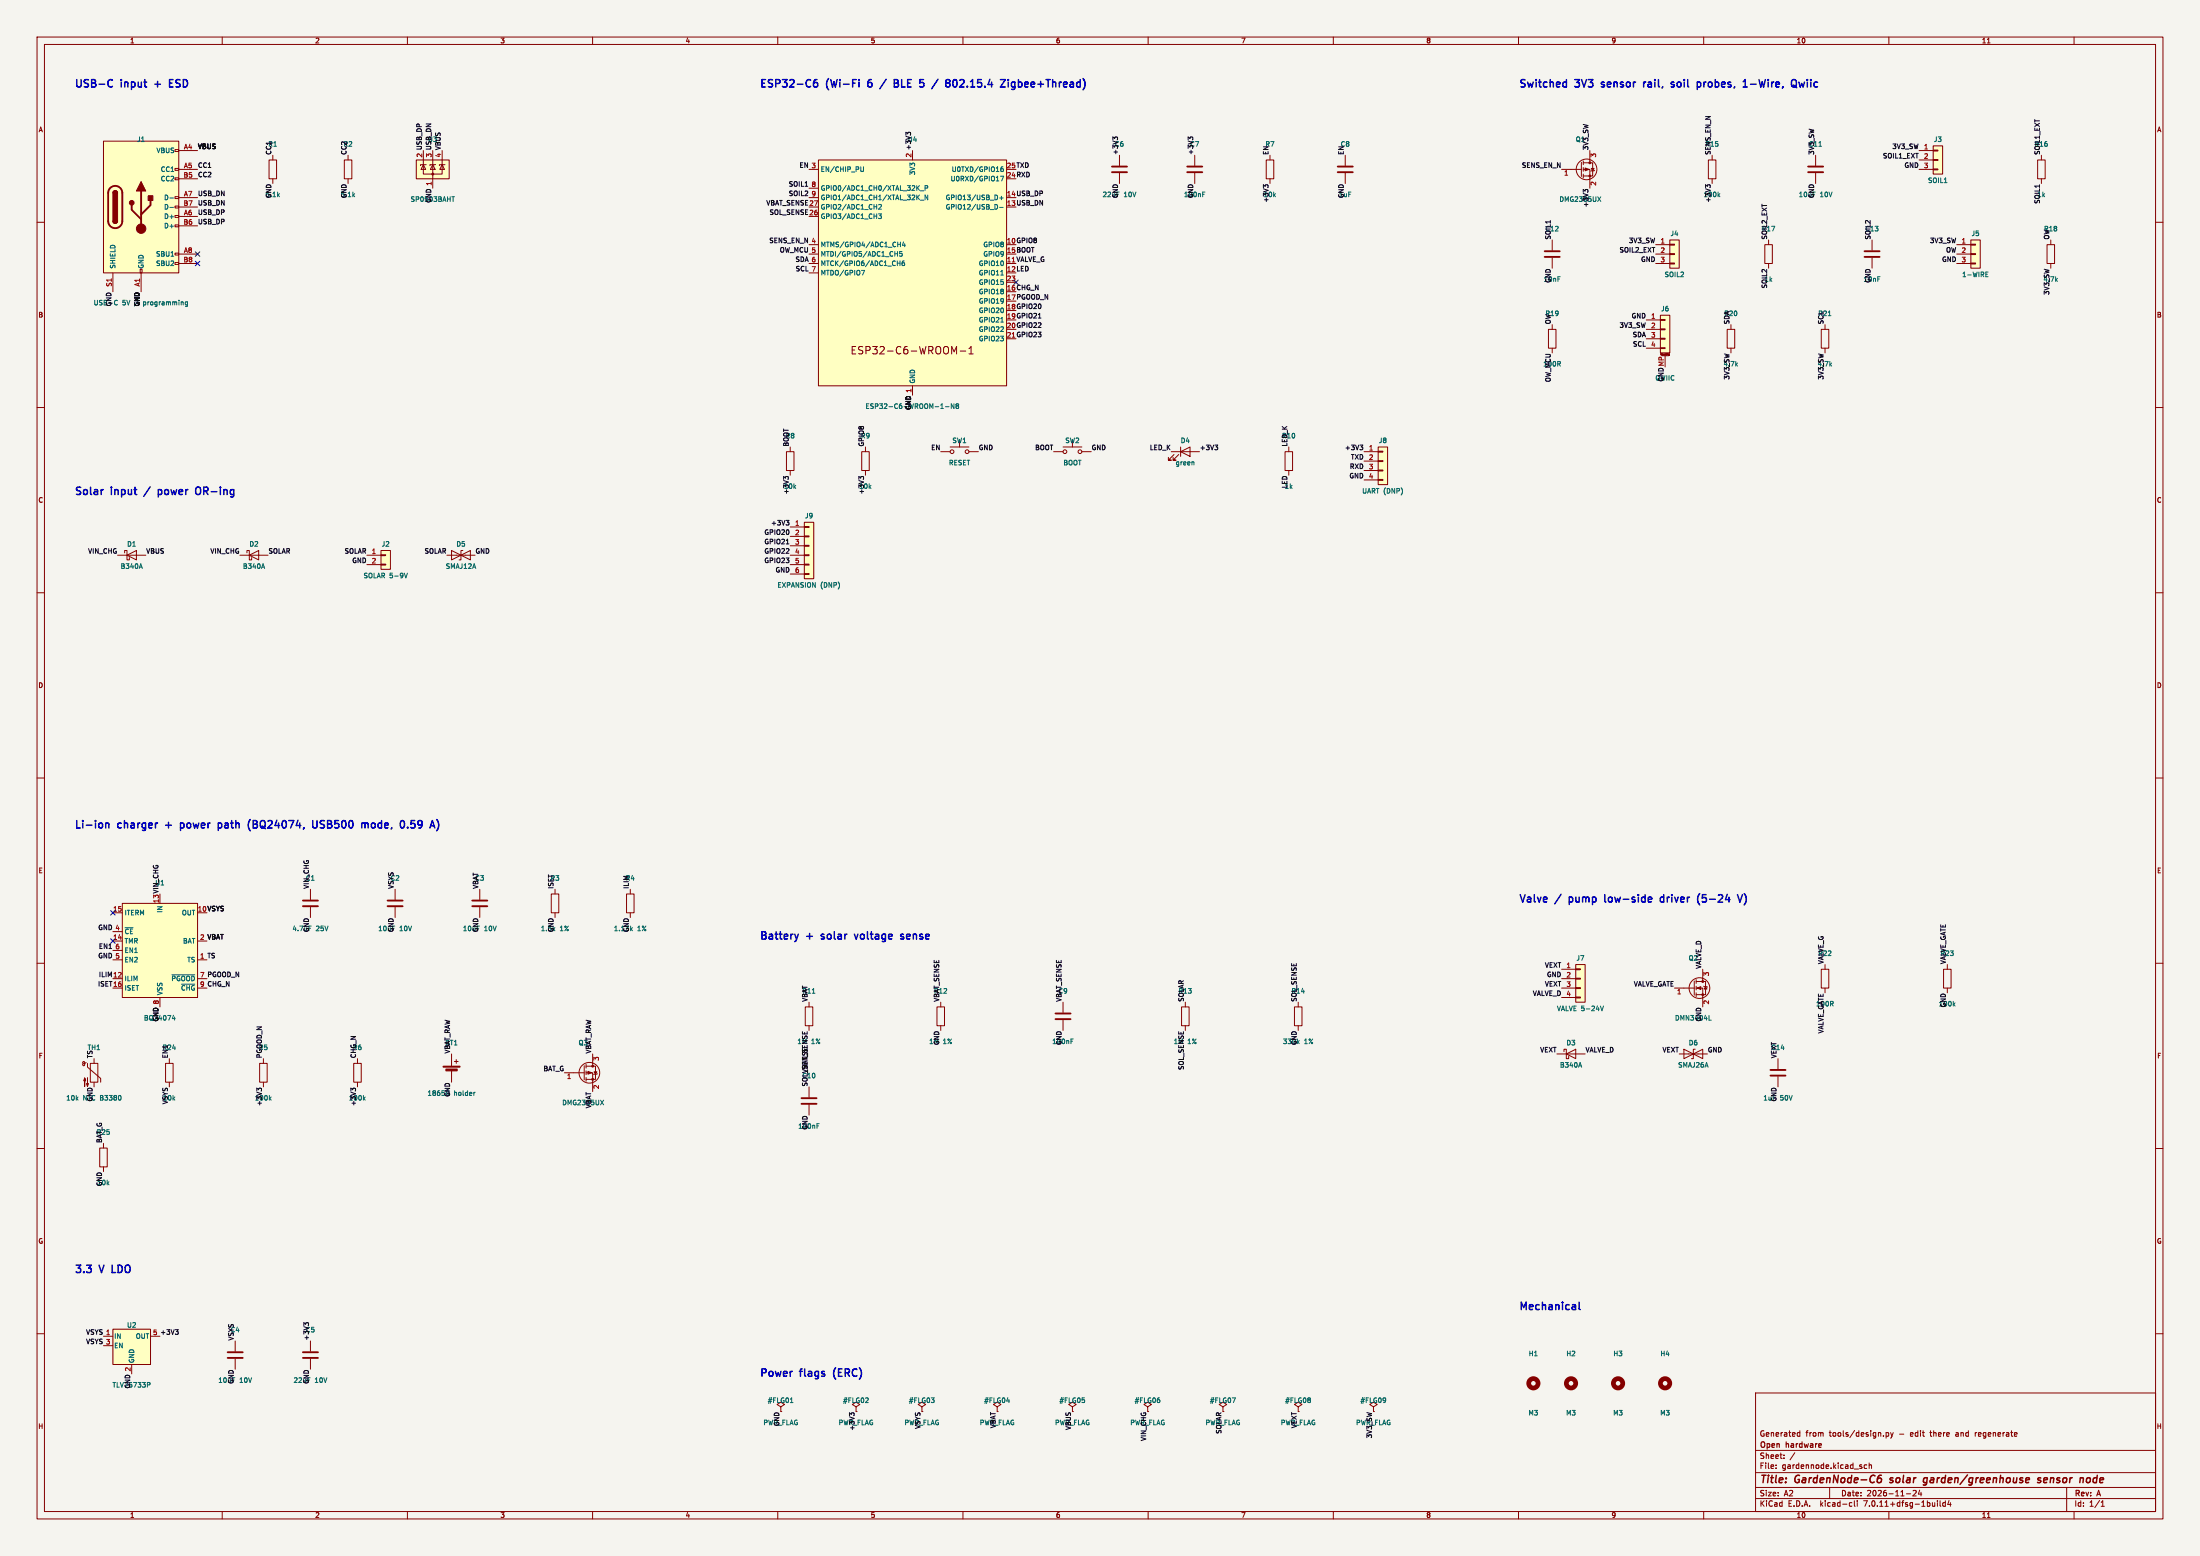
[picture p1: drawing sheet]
<svg xmlns="http://www.w3.org/2000/svg" width="594mm" height="420mm" viewBox="0 0 594 420" stroke-linecap="round" stroke-linejoin="round" font-family="sans-serif">
<path d="M0 0h594v420h-594z" fill="#f5f4ef" stroke="#f5f4ef" stroke-width=".27"/>
<g fill="none" stroke="#840000" stroke-width=".27">
<path d="M10 10h574v400h-574zM12 12h570v396h-570zM60 10v2M110 10v2M160 10v2M210 10v2M260 10v2M310 10v2M360 10v2M410 10v2M460 10v2M510 10v2"/>
<path d="M536.6 11.6h.7M560 10v2M27.9 38.1h20.4v35.6h-20.4zM522 39.4h2.5v7.6h-2.5zM10 60h2M30.5 59.7l.2 .4 .4 .2 .5-.2 .1-.4M30.5 52.1l.2-.5 .4-.2 .5 .2 .1 .5M47.2 58.2h1.1v.5h-1.1zM47.2 55.6h1.1v.5h-1.1zM47.2 53.1h1.1v.5h-1.1zM47.2 48h1.1v.5h-1.1zM47.2 45.5h1.1v.5h-1.1z"/>
<path d="M47.2 40.4h1.1v.5h-1.1zM48.3 58.4h5M48.3 55.9h5M48.3 45.7h5M48.3 53.3h5M48.3 40.6h5M48.3 48.3h5M72.6 43.2h2.1v5.1h-2.1zM73.7 41.9v1.3M73.7 48.3v1.2M93 43.2h2v5.1h-2zM94 41.9v1.3"/>
<path d="M94 48.3v1.2M112.4 43.2h8.9v5.1h-8.9zM114.3 44.5v2.5h5.1v-2.5M114.3 44.5l.6 1.2h-1.2zM114.3 43.2v1.3M115.1 44.5h-1.6v.2M116.8 44.5l.7 1.2h-1.3zM116.8 40.6v10.2M117.6 44.5h-1.5v.2M119.4 44.5l.6 1.2h-1.3zM119.4 43.2v1.3M120.1 44.5h-1.5v.2"/>
<path d="M218.4 58.4h2.6M218.4 55.9h2.6M218.4 45.7h2.6M218.4 50.8h2.6M218.4 53.3h2.6M221 43.2h50.8v60.9h-50.8zM302.3 41.9v2.8M302.3 46.7v2.8M322.6 41.9v2.8M322.6 46.7v2.8M341.9 43.2h2v5.1h-2zM342.9 41.9v1.3"/>
<path d="M342.9 48.3v1.2M363.2 41.9v2.8M363.2 46.7v2.8M421.6 45.7h5.4M427 43.8v3.8M427.5 45.7h1.8v5.1M427.5 43.9h2.5v3.6h-2.5M427.5 43.4v1.1M427.5 45.2v1M427.5 47v1M429.3 40.6v3.3M429.6 45.5h.8l-.4 .6z"/>
<path d="M430.5 46l-1 .2M461.3 43.2h2v5.1h-2zM462.3 41.9v1.3M462.3 48.3v1.2M490.2 41.9v2.8M490.2 46.7v2.8M518.2 45.7h3.8M518.2 40.6h3.8M518.2 43.2h3.8M522 45.6h1.2v.2h-1.2zM522 43.1h1.2v.2h-1.2zM522 40.5h1.2v.3h-1.2z"/>
<path d="M550.2 43.2h2v5.1h-2zM551.2 41.9v1.3M551.2 48.3v1.2M582 60h2M30.5 73.7v5M37.8 72.6h.6v1.1h-.6zM38.1 73.7v5M47.2 70.9h1.1v.5h-1.1zM47.2 68.3h1.1v.5h-1.1zM47.2 60.7h1.1v.5h-1.1zM48.3 68.6h5M48.3 71.1h5"/>
<path d="M48.3 61h5M218.4 66h2.6M218.4 68.6h2.6M218.4 71.1h2.6M218.4 73.7h2.6M271.8 76.2h2.5M419.1 64.8v2.8M419.1 69.6v2.8M447 66h3.8M447 68.6h3.8M447 71.1h3.8M450.8 71h1.3v.2h-1.3z"/>
<path d="M450.8 68.5h1.3v.2h-1.3zM450.8 65.9h1.3v.3h-1.3zM450.8 64.8h2.6v7.6h-2.6zM476.5 66h2v5.1h-2zM477.5 64.8v1.2M477.5 71.1v1.3M505.5 64.8v2.8M505.5 69.6v2.8M528.3 66h3.8M528.3 68.6h3.8M528.3 71.1h3.8M532.1 71h1.3v.2h-1.3z"/>
<path d="M532.1 68.5h1.3v.2h-1.3zM532.1 65.9h1.3v.3h-1.3zM532.1 64.8h2.6v7.6h-2.6zM552.7 66h2v5.1h-2zM553.7 64.8v1.2M553.7 71.1v1.3M257.6 95l.7-1.5v2M259.2 94.8h1.6M261.6 95.5h1.2M261.6 94.1l.6-.6v2M418.1 88.9h2v5.1h-2zM419.1 87.6v1.3"/>
<path d="M419.1 94v1.3M444.5 86.4h3.8M444.5 88.9h3.8M444.5 91.4h3.8M444.5 94h3.8M448.3 93.9h1.3v.2h-1.3zM448.3 91.3h1.3v.3h-1.3zM448.3 88.8h1.3v.2h-1.3zM448.3 86.2h1.3v.3h-1.3zM448.3 85.1h2.5v10.2h-2.5zM448.6 96h2M449.6 96v3.1"/>
<path d="M450.6 95.7v.1M450.6 95.9h.1M450.6 95.6h.1M450.6 95.8h.1M450.7 95.5v.4M450.7 95.9h.1M450.8 95.8h-.1M466.3 88.9h2.1v5.1h-2.1zM467.4 87.6v1.3M467.4 94v1.3M491.7 88.9h2.1v5.1h-2.1zM492.8 87.6v1.3"/>
<path d="M492.8 94v1.3M10 110h2M246.4 104.1v2.6M259.1 118.9v1.8M289.6 118.9v1.8M582 110h2M212.3 121.9h2.1v5.1h-2.1zM213.4 120.7v1.2M213.4 127v1.3M232.7 121.9h2v5.1h-2zM233.7 120.7v1.2M233.7 127v1.3"/>
<path d="M254 121.9h2.5M256.5 120.7h5.1M261.6 121.9h2.6M284.5 121.9h2.5M287 120.7h5.1M292.1 121.9h2.5M316.2 121.9h7.6M317 122.7l-1.5 1.5h.7h-.7v-.8M318.3 122.7l-1.6 1.5h.8h-.8v-.8M318.8 121.9l2.5-1.2v2.5zM318.8 120.7v2.5M347 121.9h2v5.1h-2z"/>
<path d="M348 120.7v1.2M348 127v1.3M368.3 121.9h3.8M368.3 124.5h3.8M368.3 127h3.8M368.3 129.5h3.8M372.1 129.4h1.3v.3h-1.3zM372.1 126.9h1.3v.2h-1.3zM372.1 124.3h1.3v.3h-1.3zM372.1 121.8h1.3v.2h-1.3zM372.1 120.7h2.5v10.1h-2.5zM10 160h2"/>
<path d="M31.7 149.9h7.7M33.7 149.2v-.6h.6v2.5h.6v-.6M34.3 149.9l2.5-1.3v2.5zM64.8 149.9h7.6M66.7 149.2v-.6h.6v2.5h.6v-.6M67.3 149.9l2.5-1.3v2.5zM99.1 149.9h3.8M99.1 152.4h3.8M102.9 152.3h1.2v.2h-1.2zM102.9 149.7h1.2v.3h-1.2zM102.9 148.6h2.5v5.1h-2.5zM120.6 149.9h7.7"/>
<path d="M121.9 148.6v2.5l5.1-2.5v2.5zM125 148.6h-.5v2.5h-.5M213.4 149.9h3.8M213.4 142.2h3.8M213.4 144.8h3.8M213.4 147.3h3.8M213.4 152.4h3.8M213.4 154.9h3.8M217.2 154.8h1.2v.3h-1.2zM217.2 152.3h1.2v.2h-1.2zM217.2 149.7h1.2v.3h-1.2zM217.2 147.2h1.2v.2h-1.2z"/>
<path d="M217.2 144.7h1.2v.2h-1.2zM217.2 142.1h1.2v.3h-1.2zM217.2 141h2.5v15.2h-2.5zM582 160h2M10 210h2M582 210h2M10 260h2M30.5 259.1h2.5M30.5 254h2.5M30.5 246.4h2.5M30.5 251.5h2.5M30.5 256.5h2.5"/>
<path d="M33 243.8h20.3v25.4h-20.3zM53.3 259.1h2.6M83.8 240v2.8M83.8 244.9v2.8M106.7 240v2.8M106.7 244.9v2.8M129.5 240v2.8M129.5 244.9v2.8M148.8 241.3h2.1v5.1h-2.1zM149.9 240v1.3M149.9 246.4v1.3M169.2 241.3h2v5.1h-2z"/>
<path d="M170.2 240v1.3M170.2 246.4v1.3M582 260h2M30.5 264.2h2.5M30.5 266.7h2.5M43.2 269.2v2.6M53.3 264.2h2.6M53.3 266.7h2.6M217.4 271.8h2.1v5.1h-2.1zM218.4 270.5v1.3M218.4 276.9v1.2M253 271.8h2v5.1h-2z"/>
<path d="M254 270.5v1.3M254 276.9v1.2M287 270.5v2.8M287 275.3v2.8M319 271.8h2.1v5.1h-2.1zM320 270.5v1.3M320 276.9v1.2M349.5 271.8h2v5.1h-2zM350.5 270.5v1.3M350.5 276.9v1.2M421.6 264.2h3.8M421.6 266.7h3.8"/>
<path d="M421.6 261.6h3.8M421.6 269.2h3.8M425.4 269.1h1.3v.3h-1.3zM425.4 266.6h1.3v.2h-1.3zM425.4 264h1.3v.3h-1.3zM425.4 261.5h1.3v.2h-1.3zM425.4 260.4h2.6v10.1h-2.6zM452.1 266.7h5.4M457.5 264.8v3.8M458 266.7h1.7v5.1M458 264.9h2.5v3.6h-2.5M458 264.4v1"/>
<path d="M458 266.2v1M458 268v1M459.7 261.6v3.3M460 266.2l1 .2M460.5 266.3l.4 .7h-.8zM491.7 261.6h2.1v5.1h-2.1zM492.8 260.4v1.2M492.8 266.7v1.3M524.8 261.6h2v5.1h-2zM525.8 260.4v1.2M525.8 266.7v1.3M23.2 286.8l-.5 .2-.3-.1v-.3l.2-.1 .2 .2-.1 .9h-.3l-.2-.5"/>
<path d="M23.6 287v1l3.6 3.1v1M24.4 287h2v5.1h-2zM25.4 285.8v1.2M25.4 292.1v1.3M44.7 287h2v5.1h-2zM45.7 285.8v1.2M45.7 292.1v1.3M70.1 287h2v5.1h-2zM71.1 285.8v1.2M71.1 292.1v1.3M95.5 287h2v5.1h-2zM96.5 285.8v1.2"/>
<path d="M96.5 292.1v1.3M121.9 284.5v3.3M121.9 288.8v3.3M122.7 286.5h1M123.2 286v1M152.4 289.6h5.3M157.7 287.7v3.8M158.2 289.6h1.8v5M158.2 287.8h2.6v3.5h-2.6M158.2 287.3v1M158.2 289.1v1M158.2 290.8v1"/>
<path d="M160 284.5v3.3M160.4 289.3h.8l-.4 .6zM161.3 289.8l-1 .3M218.4 293.4v2.8M218.4 298.2v2.8M420.4 284.5h7.6M422.3 283.8v-.6h.6v2.6h.6v-.7M422.9 284.5l2.5-1.3v2.6zM453.4 284.5h7.6M454.7 283.2v2.6l5-2.6v2.6zM457.7 283.2h-.5v2.6h-.5M480.1 285.8v2.7"/>
<path d="M480.1 290.6v2.8M10 310h2M26.9 309.9h2.1v5.1h-2.1zM27.9 308.6v1.3M27.9 315v1.2M582 310h2M30.5 358.8h10.1v9.5h-10.1zM10 360h2M27.9 360.7h2.6M27.9 363.2h2.6M35.6 368.3v2.5M40.6 360.7h2.6"/>
<path d="M63.5 362v2.7M63.5 366.8v2.8M83.8 362v2.7M83.8 366.8v2.8M210.8 379.7l1-.6-1-.6-1 .6 1 .6v1.3M231.1 379.7l1.1-.6-1.1-.6-1 .6 1 .6v1.3M248.9 379.7l1-.6-1-.6-1 .6 1 .6v1.3M269.2 379.7l1.1-.6-1.1-.6-1 .6 1 .6v1.3M289.6 379.7l1-.6-1-.6-1.1 .6 1.1 .6v1.3M309.9 379.7l1-.6-1-.6-1 .6 1 .6v1.3M330.2 379.7l1-.6-1-.6-1 .6 1 .6v1.3M350.5 379.7l1-.6-1-.6-1 .6 1 .6v1.3"/>
<path d="M370.8 379.7l1.1-.6-1.1-.6-1 .6 1 .6v1.3M474 376h108v32h-108zM582 360h2M231.1 381h.1M474 397.5h108M474 391.5h108M479.5 396.2v.2M479.5 395.4v.2M481.7 393.5v.2M481.7 392.7v.2M484.6 392.1l-1.3 1.9M485.4 387.6h.6"/>
<path d="M485.4 386.7h.6M486 386.2v1.5M502.7 395.9v.4M504 395.4h-.4l-.3 .3 .2 .6h.5M504.7 395.5l.5-.1 .1 1M504.7 394.9v1.5M508.5 387.5v.2M509.2 386.7h.5l.3 .3-.2 .6h-.6M509.2 386.7v1.5M510.5 386.7l.3 1M510.8 387.7l-.3 .5M511.2 386.7l-.4 1"/>
<path d="M533.3 386.7v1M533.5 386.7l-.2 .3M60 408v2M110 408v2M160 408v2M210 408v2M260 408v2M310 408v2M360 408v2M410 408v2M460 408v2M474 404.5h108"/>
<path d="M474 401.5h108M494 401.5v3M499.6 405.6h.4M500 406.5l-.4 .1M500.7 405.1v1.3l.2 .2M501.5 405.1v.1M501.5 405.6v1M510 408v2M514.7 403.2h1.2M516.5 402.4l.6-.1 .3 .4-.9 1.1h.9M518.3 402.2l-.3 1.1h.9M518.7 402.8v1"/>
<path d="M523.1 405.1v.1M523.1 405.6v1M523.8 405.1v1.3l.2 .2M525.2 405.6h-.4l-.3 .3 .2 .6h.5M525.2 405.1v1.5M526.2 405l-.3 1.1h.9M526.6 405.6v1M536.6 409.6h.7M558 401.5v6.5M560 408v2M567.3 406.6h.9M567.3 405.5l.4-.4v1.5"/>
<circle cx="428.4" cy="45.7" r="2.79"/>
<circle cx="257" cy="121.9" r=".51"/>
<circle cx="261.1" cy="121.9" r=".51"/>
<circle cx="287.5" cy="121.9" r=".51"/>
<circle cx="291.6" cy="121.9" r=".51"/>
<circle cx="458.9" cy="266.7" r="2.79"/>
<circle cx="159.1" cy="289.6" r="2.79"/>
</g>
<path d="M507 399.1l.7-.1 .3 .3-.3 .8h-.7M508 398.2l-.6 .1-.5 .8M510.5 399l-.1 .4M520.2 398.9l-.7 .2-.2 .7 .3 .4 .6-.1M547.9 399v.3M551 399l-.4-.1-.4 .3 .7 .4v.5h-.8M552 399l-.2 .9 .2 .3M552.8 399.3l-1 .2M564.1 398.9l-.6 .2-.2 .7 .3 .4 .5-.1M510.2 400.1l.2 .1M520.2 400.5l-.5 .4-.4-.1" fill="none" stroke="#840000" stroke-width=".4"/>
<g fill="#840000" stroke="#840000" stroke-width=".27">
<path d="M119.6 287.8h4.6v.2h-4.6z"/>
<path d="M120.4 288.5h3v.6h-3z"/>
<path d="M428 45.3l1 .4-1 .4z"/>
<path d="M22.9 291l.2 .7h-.5l.3-.7v2.2z"/>
<path d="M23.6 291v2.2l-.2-.7h.5l-.3 .7z"/>
<path d="M158.7 289.2l1.1 .4-1.1 .3z"/>
<path d="M30.5 59.7h1.2l-.1 .4-.5 .2-.4-.2z"/>
<path d="M30.5 52.1h1.2v7.6h-1.2z"/>
<path d="M30.7 51.6l.6-.1 .4 .6h-1.2z"/>
<path d="M38.1 49l1.3 2.6h-2.6z"/>
<path d="M40 52.8h1.3v1.3h-1.3z"/>
<path d="M458.2 266.7l1-.4v.8z"/>
<circle cx="429.3" cy="47.5" r=".25"/>
<circle cx="429.3" cy="43.9" r=".25"/>
<circle cx="160" cy="291.3" r=".25"/>
<circle cx="160" cy="287.8" r=".25"/>
<circle cx="35.6" cy="54.7" r=".63"/>
<circle cx="38.1" cy="61.7" r="1.27"/>
<circle cx="459.7" cy="268.5" r=".25"/>
<circle cx="459.7" cy="264.9" r=".25"/>
<circle cx="116.8" cy="47" r=".25"/>
</g>
<g fill="none" stroke="#006464" stroke-width=".27">
<path d="M491.1 39.5h.7M45.9 56h.9M45.9 53.4h.9M122 53.1h.7M233.1 45v1.2h-.6M237.2 57.7h.8l-.4 .5 .3 .1v.6h-.7M237.3 55.3l.4-.1 .3 .4-.8 .9h.8M248.5 51.5h1M248.5 54h1M249.8 50.8l.6-.1v-.5l-.6-.1v1.3M250.5 52.6v1.3l-.7-1.3v1.3M269.1 55.3l.3 .4-.3 .7"/>
<path d="M269.9 56h1M269.9 53.4h1M270.1 47.6h.9l-.6 1.2M270.4 53v.9M270.8 45l-.5 .3-.1 .8 .2 .2 .5-.1-.1-.6-.4-.1-.2 .3M324.7 52.4h.5M324.7 51.8h.6M431.4 53.1l.8 1.3M432.2 53.1l-.8 1.3M464 52.6l.4 .5M464.4 52.3l-.5 .4M232.6 73h.8l-.5 1.2"/>
<path d="M241.6 68.5h.7M242.3 71h.7M242.3 67.9v1.3M242.4 66h.7M243 70.4v1.3M243.1 65.3v1.3M243.5 67.9h-.6v.6l.6-.1v.6h-.6M244 65.3l-.3 .9h.7M244.1 70.4l-.5 .3-.1 .8 .3 .2 .4-.1-.1-.6-.3-.1-.3 .3M244.3 65.8v.8M270.2 74.2h.7M536.2 74h.4"/>
<path d="M536.2 74.7h.6M536.2 73.4h.6M31.1 81.1l.6 .1M31.7 82.2l-.6 .1M50.6 81.5h-.3l-.3 .2 .1 .6h.5M50.6 81.5v1l-.2 .2h-.3M270.2 86.9h.7M493.6 85.2h.8M254 110.3h.7M255.3 109.8h.9M257.6 109v1.3l-.8-1.3v1.3M258.4 109.5l-.3 .3 .3 .5 .4-.3-.2-.5"/>
<path d="M258.4 109.5l-.3-.2 .3-.3 .4 .2-.2 .3M258.4 109.5h.2M322.3 124.7l.1 .8M38 152.2l.4 1.2M71 152.2l.5 1.2M109.2 154.7l.4 1.3 .4-1.3M170.4 250.7l.4 .5M170.8 250.4l-.5 .5M46.4 263.1h6.2M46.8 274l-.3 .9h.8M47.1 274.5v.9M49 265.7h3.6"/>
<path d="M219.3 268.1h.7M432.1 271.5l.4 1.3 .4-1.3M461.4 275.4h.6M527.5 271.1l.4 .4M527.9 270.7l-.5 .5M72.8 296.5l.4 .4M73.2 296.1l-.5 .5M98.2 296.5l.4 .4M98.6 296.1l-.5 .5M128.3 294.8l-.2 .1M162.1 296.9l.9 1.3M163 296.9l-.9 1.3"/>
<path d="M289.2 281h.4M289.2 280.4h.6M426.6 286.8l.5 1.3M220.6 303.9h.4M220.6 303.3h.6M39.8 373.1h.5l.2 .3-.1 .4h-.6M213.4 378.6h.7M233.6 378.6h.8M234.4 377.4v.5M271.8 378.2h.8M292.8 377.9v.6M332.7 377.3h.9l-.6 1.3"/>
<path d="M374.1 377.4v.9M374.1 377.9v.1"/>
</g>
<g fill="#ffffc2" stroke="#ffffc2" stroke-width=".27">
<path d="M448.3 85.1h2.5v10.2h-2.5z"/>
<path d="M221 43.2h50.8v60.9h-50.8z"/>
<path d="M532.1 64.8h2.6v7.6h-2.6z"/>
<path d="M372.1 120.7h2.5v10.1h-2.5z"/>
<path d="M522 39.4h2.5v7.6h-2.5z"/>
<path d="M30.5 358.8h10.1v9.5h-10.1z"/>
<path d="M217.2 141h2.5v15.2h-2.5z"/>
<path d="M33 243.8h20.3v25.4h-20.3z"/>
<path d="M27.9 38.1h20.4v35.6h-20.4z"/>
<path d="M102.9 148.6h2.5v5.1h-2.5z"/>
<path d="M112.4 43.2h8.9v5.1h-8.9z"/>
<path d="M450.8 64.8h2.6v7.6h-2.6z"/>
<path d="M425.4 260.4h2.6v10.1h-2.6z"/>
</g>
<g fill="none" stroke="#840000" stroke-width=".51">
<path d="M29.8 50.7a1.91 1.91 0 0 1 2-.4 1.91 1.91 0 0 1 1.2 1.8v7.6a1.91 1.91 0 0 1-1.9 1.9 1.91 1.91 0 0 1-1.9-1.9v-7.8zM35.6 55.4v1.2l2.5 2.6M38.1 51.6v10.1M40.6 54.1v1.3l-2.5 2.5M300.2 46.5h4.1M300.2 45h4.1M320.5 46.5h4.1M320.5 45h4.1M361.2 46.5h4.1M361.2 45h4.1M488.2 46.5h4.1M488.2 45h4.1"/>
<path d="M417.1 69.3h4M417.1 67.8h4M503.4 69.3h4.1M503.4 67.8h4.1M81.8 244.6h4.1M81.8 243.1h4.1M104.6 244.6h4.1M104.6 243.1h4.1M127.5 244.6h4.1M127.5 243.1h4.1M285 275.1h4.1M285 273.6h4.1"/>
<path d="M216.4 297.9h4.1M216.4 296.4h4.1M478 290.3h4.1M478 288.8h4.1M61.5 366.5h4M61.5 365h4M81.8 366.5h4.1M81.8 365h4.1"/>
</g>
<g fill="none" stroke="#840000" stroke-width="1.3">
<circle cx="414" cy="373.4" r="1.27"/>
<circle cx="424.2" cy="373.4" r="1.27"/>
<circle cx="436.9" cy="373.4" r="1.27"/>
<circle cx="449.6" cy="373.4" r="1.27"/>
</g>
<g fill="none" stroke="#0f0f0f" stroke-width=".27">
<path d="M245.1 36.1l-.5-.4v.8M245.1 35.9l.2-.2 .6 .2M301 37.4l-.5-.4v.8M301 37.2l.2-.2 .5 .2M321.3 37.2l.2-.2 .6 .2M321.3 37.4l-.5-.4v.8M341.6 50.1l.2-.2 .6 .2M341.6 50.3l-.5-.4v.8M428 51.6l-.5-.5v.8M428 51.4l.2-.3 .5 .3M461 50.3l-.5-.4v.8M461 50.1l.2-.2 .6 .2"/>
<path d="M280.3 85.8h.8M212.1 128.9l.2-.3 .5 .3M212.1 129l-.5-.4v.8M232.4 129l-.5-.4v.8M232.4 128.9l.2-.3 .6 .3M328 120.1h.8l-.4 .5M328.5 120.6l.3 .3-.3 .5M367.2 120.1h.8l-.5 .5M367.7 120.6l.3 .3-.3 .5M212.2 140.5h.8l-.4 .4M212.3 146.8h.7M212.8 140.9l.2 .3-.2 .5"/>
<path d="M69.8 294.1l-.5-.4v.8M69.8 294l.3-.3 .5 .3M95.2 294l.3-.3 .5 .3M95.2 294.1l-.5-.4v.8M47.3 358.9h.8l-.4 .5M47.9 359.4l.2 .2-.2 .6M82.5 357.4l-.5-.4v.8M82.5 357.3l.3-.3 .5 .3M229.8 381.8l-.4-.5v.8M229.8 381.6l.3-.3 .5 .3"/>
</g>
<g fill="none" stroke="#0000c2" stroke-width=".4">
<path d="M29.5 21.6l.5-.1 .4 .2M30.4 23.3l-.4 .2-.5-.1M45.8 22.4h.7M46.7 21.5h-.9v2h.9M220.6 21.5l-.6 .1a1.35 1.35 0 0 0 0 1.9l.7-.2 .1-.7-.4-.4h-.4l-.4 .4M231.9 21.5v.2M231.9 22.2v1.3M234.4 22v1.3M234.4 22.4l-.1 .2M239.3 21.4l-1.8 2.6M241.5 21.5h.6l.4 .4-.4 .5 .4 .2 .1 .5-.4 .4h-.7zM241.5 22.4h.6"/>
<path d="M257.5 21.6l.2-.1a1.07 1.07 0 0 1 .7 1 1.07 1.07 0 0 1-.7 1l-.2-.1M259.5 21.5l-.3 .2M260.2 22.3l-1.1 1.2h1.2M272.2 21.5v.2M272.2 22.2v1.3M274 22.2h-.5l-.4 .3 .2 .9h.7M274 22.2v1.6l-.4 .4-.4-.1M275 21.5v2M275 23.4l.2 .1M275.2 22.2h-.2M432.4 23.4l.1 .1M432.5 22.2v.5"/>
<path d="M443.8 22.2v1.3M444.4 22.2l-.6 .3M452 22.2h-.5l-.3 .2 .1 .3 .7 .2v.5h-.8M452.9 22.3v1M460.1 22.2v1.3M460.6 22.2l-.5 .3M472.6 22.7h1.6M484.7 21.6a1.41 1.41 0 0 1 0 1.8l.4 .3M485.7 22.2l.4 1.3 .4-1 .3 1 .4-1.3M40.5 131.4l-1.7 2.6M42.7 132.2v2M42.7 132.2h.6l.4 .3"/>
<path d="M43.7 133.1l-.4 .4-.6-.1M53.3 131.5a.67 .67 0 0 1 .9 .7v.6a.67 .67 0 0 1-.9 .7M28.5 222.2v1.3M28.5 222.3l.3-.1h.5l.1 1.3M48.7 222.2h.6l.4 .3M48.7 222.2v2M49.7 223.1l-.4 .4-.6-.1M59.5 222.2l.4 .3v.6l-.4 .4M68.4 222.4h.6M69 222.4l.4-.3-.1-.4-.9-.2v2h.7l.4-.4M69 222.4l.5 .4M85.6 221.5l-.1 1.8-.3 .2-.6-.1"/>
<path d="M87.6 221.6l-.8-.1-.3 .4 .1 .4 .9 .4v.6l-.3 .2-.7-.1M100.4 222.3l.2-.1 .6 .1 .1 .8-.2 .3-.5 .1-.2-.2zM111 221.5h1M111.2 222.2h.5l.4 .4-.1 .7-.8 .2M113 221.6l-.2 .3 .2 .7M215.5 252.2l-.4 1.3M221.7 253.4l.2 .1M221.8 252.2v.5M230.7 252.2l.5 1.3 .4-1.3M243.2 252.5l.8 .6-.3 .4-.5-.1M243.9 252.2h-.4l-.3 .2M244.9 252.2v1.2"/>
<path d="M245.7 252.6l-.9 .2M423.7 242.2v2M423.7 243.4l.2 .1M423.9 242.2h-.2M433.3 241.5v1.7l.3 .3M449.2 241.5v2M449.2 242.2h-.6l-.3 .3 .2 .9h.7M460.6 241.5h-.9l-.1 .9 .3-.2 .6 .1 .2 .3-.1 .7-.2 .2-.8-.2M469.1 241.5l.7 2 .7-2M470.9 241.2a2.29 2.29 0 0 1 0 3M30.3 341.5v2h.9M426.4 351.5v1.7l.2 .3"/>
</g>
<path d="M52.7 68l1.2 1.2M52.7 70.5l1.2 1.2M53.9 68l-1.2 1.2M53.9 70.5l-1.2 1.2M273.7 75.6l1.2 1.2M274.9 75.6l-1.2 1.2M29.9 245.8l1.2 1.2M29.9 253.4l1.2 1.2M31.1 245.8l-1.2 1.2M31.1 253.4l-1.2 1.2" fill="none" stroke="#000084" stroke-width=".27"/>
<g font-size="2.8" fill="#0000c2">
<text x="20" y="23.7">USB-C</text>
<text x="32.8" y="23.7">input</text>
<text x="42.6" y="23.7">+</text>
<text x="47.4" y="23.7">ESD</text>
<text x="205" y="23.7">ESP32-C6</text>
<text x="223.2" y="23.7">(Wi-Fi</text>
<text x="235.3" y="23.7">6</text>
<text x="243.9" y="23.7">BLE</text>
<text x="251.7" y="23.7">5</text>
<text x="255.9" y="23.7">/</text>
<text x="260.3" y="23.7">802.15.4</text>
<text x="276" y="23.7">Zigbee+Thread)</text>
<text x="410" y="23.7">Switched</text>
<text x="425.5" y="23.7">3V3</text>
<text x="433.3" y="23.7">sensor</text>
<text x="445.4" y="23.7">rail,</text>
<text x="453.8" y="23.7">soil</text>
<text x="461.5" y="23.7">probes,</text>
<text x="474.8" y="23.7">1-Wire,</text>
<text x="488.6" y="23.7">Qwiic</text>
<text x="20" y="133.7">Solar</text>
<text x="30.1" y="133.7">input</text>
<text x="44.4" y="133.7">power</text>
<text x="55.4" y="133.7">OR-ing</text>
<text x="20" y="223.8">Li-ion</text>
<text x="31.9" y="223.8">charger</text>
<text x="45.6" y="223.8">+</text>
<text x="50.4" y="223.8">power</text>
<text x="61.4" y="223.8">path</text>
<text x="70.3" y="223.8">(BQ24074,</text>
<text x="88.5" y="223.8">USB500</text>
<text x="102.6" y="223.8">mode,</text>
<text x="113.8" y="223.8">0.59</text>
<text x="410" y="243.8">Valve</text>
<text x="420.1" y="243.8">/</text>
<text x="424.6" y="243.8">pump</text>
<text x="435" y="243.8">low-side</text>
<text x="450.8" y="243.8">driver</text>
<text x="461.6" y="243.8">(5-24</text>
<text x="205" y="253.8">Battery</text>
<text x="217.9" y="253.8">+</text>
<text x="222.7" y="253.8">solar</text>
<text x="232.5" y="253.8">voltage</text>
<text x="245.7" y="253.8">sense</text>
<text x="20" y="343.7">3.3</text>
<text x="27.1" y="343.7">V</text>
<text x="31.1" y="343.7">LDO</text>
<text x="410" y="353.8">Mechanical</text>
<text x="205" y="371.8">Power</text>
<text x="216.2" y="371.8">flags</text>
<text x="225.9" y="371.8">(ERC)</text>
</g>
<g font-size="2.8" fill="#840000">
<text x="229.4" y="96">ESP32-C6-WROOM-1</text>
<text x="475" y="400.9">Title:</text>
<text x="484.7" y="400.9">GardenNode-C6</text>
<text x="511.2" y="400.9">solar</text>
<text x="521" y="400.9">garden/greenhouse</text>
<text x="552.7" y="400.9">sensor</text>
<text x="564.8" y="400.9">node</text>
</g>
<g font-size="2.1" fill="#840000">
<text x="475" y="388">Generated</text>
<text x="487.5" y="388">from</text>
<text x="494" y="388">tools/design.py</text>
<text x="512.9" y="388">-</text>
<text x="516.1" y="388">edit</text>
<text x="521.6" y="388">there</text>
<text x="528.6" y="388">and</text>
<text x="534" y="388">regenerate</text>
<text x="475" y="394">Sheet:</text>
<text x="475" y="391.2">Open</text>
<text x="482.3" y="391.2">hardware</text>
<text x="475" y="396.7">File:</text>
<text x="481.1" y="396.7">gardennode.kicad_sch</text>
<text x="475" y="406.9">KiCad</text>
<text x="475" y="404.1">Size:</text>
<text x="481.7" y="404.1">A2</text>
<text x="482.7" y="406.9">E.D.A.</text>
<text x="491.6" y="406.9">kicad-cli</text>
<text x="497" y="404.1">Date:</text>
<text x="503.5" y="406.9">7.0.11+dfsg-1build4</text>
<text x="504" y="404.1">2026-11-24</text>
<text x="560" y="404.3">Rev:</text>
<text x="560" y="406.9">Id:</text>
<text x="564.1" y="406.9">1/1</text>
<text x="566.4" y="404.3">A</text>
</g>
<g font-size="1.8" fill="#840000">
<text x="35" y="11.9">1</text>
<text x="85" y="11.9">2</text>
<text x="135" y="11.9">3</text>
<text x="185" y="11.9">4</text>
<text x="235" y="11.9">5</text>
<text x="285" y="11.9">6</text>
<text x="335" y="11.9">7</text>
<text x="385" y="11.9">8</text>
<text x="435" y="11.9">9</text>
<text x="485" y="11.9">10</text>
<text x="535" y="11.9">11</text>
<text x="10.3" y="35.9">A</text>
<text x="582.3" y="35.9">A</text>
<text x="10.3" y="85.9">B</text>
<text x="582.3" y="85.9">B</text>
<text x="10.3" y="135.9">C</text>
<text x="582.3" y="135.9">C</text>
<text x="10.3" y="185.9">D</text>
<text x="582.3" y="185.9">D</text>
<text x="10.3" y="235.9">E</text>
<text x="582.3" y="235.9">E</text>
<text x="10.3" y="285.9">F</text>
<text x="582.3" y="285.9">F</text>
<text x="10.3" y="335.9">G</text>
<text x="582.3" y="335.9">G</text>
<text x="10.2" y="385.9">H</text>
<text x="582.2" y="385.9">H</text>
<text x="35" y="409.9">1</text>
<text x="85" y="409.9">2</text>
<text x="135" y="409.9">3</text>
<text x="185" y="409.9">4</text>
<text x="235" y="409.9">5</text>
<text x="285" y="409.9">6</text>
<text x="335" y="409.9">7</text>
<text x="385" y="409.9">8</text>
<text x="435" y="409.9">9</text>
<text x="485" y="409.9">10</text>
<text x="535" y="409.9">11</text>
</g>
<g font-size="1.8" fill="#006464">
<text x="36.9" y="38.5">J1</text>
<text x="42.1" y="41.5">VBUS</text>
<text x="361.9" y="39.8">C8</text>
<text x="522" y="38.5">J3</text>
<text x="43.3" y="46.6">CC1</text>
<text x="221.5" y="46.6">EN/CHIP_PU</text>
<text x="247.2" y="47.4" transform="rotate(-90 247.2 47.4)">3V3</text>
<text x="256.9" y="46.6">U0TXD/GPIO16</text>
<text x="43.3" y="49.1">CC2</text>
<text x="221.5" y="51.7">GPIO0/ADC1_CH0/XTAL_32K_P</text>
<text x="256.6" y="49.1">U0RXD/GPIO17</text>
<text x="297.6" y="53.4">22uF</text>
<text x="303.4" y="53.4">10V</text>
<text x="319.5" y="53.4">100nF</text>
<text x="491.4" y="53.4">10V</text>
<text x="520.4" y="49.6">SOIL1</text>
<text x="44.2" y="59.3">D+</text>
<text x="44.2" y="54.2">D-</text>
<text x="44.2" y="56.7">D-</text>
<text x="110.8" y="54.7">SP0503BAHT</text>
<text x="221.5" y="59.3">GPIO3/ADC1_CH3</text>
<text x="221.5" y="56.7">GPIO2/ADC1_CH2</text>
<text x="221.5" y="54.2">GPIO1/ADC1_CH1/XTAL_32K_N</text>
<text x="255.2" y="56.7">GPIO12/USB_D-</text>
<text x="255.2" y="54.2">GPIO13/USB_D+</text>
<text x="420.9" y="54.7">DMG2305UX</text>
<text x="44.2" y="61.8">D+</text>
<text x="450.9" y="63.9">J4</text>
<text x="532.2" y="63.9">J5</text>
<text x="42" y="69.4">SBU1</text>
<text x="42" y="72">SBU2</text>
<text x="221.5" y="66.9">MTMS/GPIO4/ADC1_CH4</text>
<text x="221.5" y="69.4">MTDI/GPIO5/ADC1_CH5</text>
<text x="221.5" y="72">MTCK/GPIO6/ADC1_CH6</text>
<text x="264.2" y="72">GPIO10</text>
<text x="265.4" y="66.9">GPIO8</text>
<text x="265.4" y="69.4">GPIO9</text>
<text x="31.3" y="72.6" transform="rotate(-90 31.3 72.6)">SHIELD</text>
<text x="39" y="72.6" transform="rotate(-90 39 72.6)">GND</text>
<text x="221.5" y="74.5">MTDO/GPIO7</text>
<text x="264.2" y="74.5">GPIO11</text>
<text x="264.2" y="77.1">GPIO15</text>
<text x="449.3" y="75">SOIL2</text>
<text x="529.7" y="75">1-WIRE</text>
<text x="25.2" y="82.6">USB-C</text>
<text x="33" y="82.6">5V</text>
<text x="39" y="82.6">programming</text>
<text x="264.2" y="79.6">GPIO18</text>
<text x="264.2" y="82.1">GPIO19</text>
<text x="264.2" y="84.7">GPIO20</text>
<text x="264.2" y="87.2">GPIO21</text>
<text x="264.2" y="89.8">GPIO22</text>
<text x="448.4" y="84.2">J6</text>
<text x="264.2" y="92.3">GPIO23</text>
<text x="247.2" y="103.6" transform="rotate(-90 247.2 103.6)">GND</text>
<text x="233.6" y="110.5">ESP32-C6-WROOM-1-N8</text>
<text x="257" y="119.8">SW1</text>
<text x="287.5" y="119.8">SW2</text>
<text x="318.7" y="119.8">D4</text>
<text x="372.2" y="119.8">J8</text>
<text x="256.1" y="125.8">RESET</text>
<text x="287" y="125.8">BOOT</text>
<text x="317.3" y="125.8">green</text>
<text x="367.7" y="133.4">UART (DNP)</text>
<text x="217.2" y="140.1">J9</text>
<text x="34.2" y="147.7">D1</text>
<text x="67.2" y="147.7">D2</text>
<text x="102.9" y="147.7">J2</text>
<text x="123.1" y="147.7">D5</text>
<text x="32.5" y="153.7">B340A</text>
<text x="65.5" y="153.7">B340A</text>
<text x="120.2" y="153.7">SMAJ12A</text>
<text x="98.1" y="156.3">SOLAR 5-9V</text>
<text x="209.8" y="158.8">EXPANSION</text>
<text x="221.5" y="158.8">(DNP)</text>
<text x="33.5" y="247.2">ITERM</text>
<text x="44" y="246.5" transform="rotate(-90 44 246.5)">IN</text>
<text x="49" y="247.2">OUT</text>
<text x="78.8" y="251.5">4.7uF</text>
<text x="85.3" y="251.5">25V</text>
<text x="107.8" y="251.5">10V</text>
<text x="130.7" y="251.5">10V</text>
<text x="151.1" y="251.5">1%</text>
<text x="165.6" y="251.5">1.13k</text>
<text x="172.1" y="251.5">1%</text>
<text x="33.5" y="254.9">TMR</text>
<text x="33.5" y="252.3">~{CE}</text>
<text x="33.5" y="257.4">EN1</text>
<text x="49.3" y="254.9">BAT</text>
<text x="33.5" y="259.9">EN2</text>
<text x="50.5" y="259.9">TS</text>
<text x="425.5" y="259.5">J7</text>
<text x="455.8" y="259.5">Q2</text>
<text x="33.5" y="265">ILIM</text>
<text x="33.5" y="267.6">ISET</text>
<text x="44" y="268.7" transform="rotate(-90 44 268.7)">VSS</text>
<text x="46.2" y="265">~{PGOOD}</text>
<text x="38.8" y="275.6">BQ24074</text>
<text x="420.3" y="273.1">VALVE 5-24V</text>
<text x="452.1" y="275.6">DMN3404L</text>
<text x="219" y="282">1%</text>
<text x="254.6" y="282">1%</text>
<text x="284" y="282">100nF</text>
<text x="320.6" y="282">1%</text>
<text x="352.1" y="282">1%</text>
<text x="23.5" y="283.6">TH1</text>
<text x="43.8" y="283.6">R24</text>
<text x="422.8" y="282.3">D3</text>
<text x="455.9" y="282.3">D6</text>
<text x="421.1" y="288.3">B340A</text>
<text x="453" y="288.3">SMAJ26A</text>
<text x="17.8" y="297.2">10k</text>
<text x="22.4" y="297.2">NTC B3380</text>
<text x="115.3" y="296">18650</text>
<text x="122.5" y="296">holder</text>
<text x="151.7" y="298.5">DMG2305UX</text>
<text x="480.6" y="297.2">50V</text>
<text x="215.4" y="304.9">100nF</text>
<text x="34.2" y="358.5">U2</text>
<text x="30.7" y="361.5">IN</text>
<text x="30.7" y="364.1">EN</text>
<text x="36.6" y="361.5">OUT</text>
<text x="36.4" y="368" transform="rotate(-90 36.4 368)">GND</text>
<text x="412.6" y="366.2">H1</text>
<text x="422.8" y="366.2">H2</text>
<text x="435.5" y="366.2">H3</text>
<text x="448.2" y="366.2">H4</text>
<text x="30.3" y="374.7">TLV75733P</text>
<text x="64.7" y="373.4">10V</text>
<text x="79.2" y="373.4">22uF</text>
<text x="85" y="373.4">10V</text>
<text x="207.2" y="378.9">#FLG01</text>
<text x="227.5" y="378.9">#FLG02</text>
<text x="245.3" y="378.9">#FLG03</text>
<text x="265.6" y="378.9">#FLG04</text>
<text x="285.9" y="378.9">#FLG05</text>
<text x="306.2" y="378.9">#FLG06</text>
<text x="326.6" y="378.9">#FLG07</text>
<text x="346.9" y="378.9">#FLG08</text>
<text x="367.2" y="378.9">#FLG09</text>
<text x="412.6" y="382.2">M3</text>
<text x="422.7" y="382.2">M3</text>
<text x="435.4" y="382.2">M3</text>
<text x="448.1" y="382.2">M3</text>
<text x="206" y="384.9">PWR_FLAG</text>
<text x="226.3" y="384.9">PWR_FLAG</text>
<text x="244.1" y="384.9">PWR_FLAG</text>
<text x="264.4" y="384.9">PWR_FLAG</text>
<text x="284.7" y="384.9">PWR_FLAG</text>
<text x="305.1" y="384.9">PWR_FLAG</text>
<text x="325.4" y="384.9">PWR_FLAG</text>
<text x="345.7" y="384.9">PWR_FLAG</text>
<text x="366" y="384.9">PWR_FLAG</text>
</g>
<g font-size="1.8" fill="#a90000">
<text x="49.5" y="40.4">A4</text>
<text x="519.4" y="40.4">1</text>
<text x="49.5" y="45.5">A5</text>
<text x="422.2" y="47.7">1</text>
<text x="431.2" y="42.6" transform="rotate(-90 431.2 42.6)">3</text>
<text x="519.4" y="42.9">2</text>
<text x="519.4" y="45.5">3</text>
<text x="49.5" y="48">B5</text>
<text x="49.5" y="53.1">A7</text>
<text x="219" y="50.5">8</text>
<text x="219" y="53.1">9</text>
<text x="431.2" y="50.2" transform="rotate(-90 431.2 50.2)">2</text>
<text x="49.5" y="55.6">B7</text>
<text x="49.5" y="58.2">A6</text>
<text x="49.5" y="60.7">B6</text>
<text x="448.2" y="65.8">1</text>
<text x="529.5" y="65.8">1</text>
<text x="49.5" y="70.9">B8</text>
<text x="49.5" y="68.3">A8</text>
<text x="448.2" y="68.3">2</text>
<text x="448.2" y="70.9">3</text>
<text x="529.5" y="70.9">3</text>
<text x="30.2" y="77.5" transform="rotate(-90 30.2 77.5)">S1</text>
<text x="37.8" y="77.4" transform="rotate(-90 37.8 77.4)">A1</text>
<text x="271.7" y="75.9">23</text>
<text x="445.7" y="86.1">1</text>
<text x="445.7" y="88.6">2</text>
<text x="445.7" y="91.2">3</text>
<text x="445.7" y="93.7">4</text>
<text x="246" y="110.8" transform="rotate(-90 246 110.8)">GND 1</text>
<text x="369.5" y="121.7">1</text>
<text x="369.5" y="124.2">2</text>
<text x="369.5" y="126.7">3</text>
<text x="369.5" y="129.3">4</text>
<text x="214.6" y="142">1</text>
<text x="100.3" y="149.6">1</text>
<text x="214.6" y="144.5">2</text>
<text x="214.6" y="147.1">3</text>
<text x="214.6" y="149.6">4</text>
<text x="100.3" y="152.1">2</text>
<text x="214.6" y="152.1">5</text>
<text x="214.6" y="154.7">6</text>
<text x="30.4" y="246.1">15</text>
<text x="30.4" y="253.7">14</text>
<text x="31" y="256.3">6</text>
<text x="422.8" y="263.9">2</text>
<text x="461.7" y="263.6" transform="rotate(-90 461.7 263.6)">3</text>
<text x="48.8" y="267.6">~{CHG}</text>
<text x="452.7" y="268.7">1</text>
<text x="461.7" y="271.2" transform="rotate(-90 461.7 271.2)">2</text>
<text x="162" y="286.5" transform="rotate(-90 162 286.5)">3</text>
<text x="153" y="291.5">1</text>
<text x="162" y="294.1" transform="rotate(-90 162 294.1)">2</text>
</g>
<g font-size="1.8" fill="#0f0f0f">
<text x="53.3" y="40.3">VBUS</text>
<text x="72.3" y="39.8">R1</text>
<text x="73.3" y="41.9" transform="rotate(-90 73.3 41.9)">CC1</text>
<text x="92.6" y="39.8">R2</text>
<text x="93.6" y="41.9" transform="rotate(-90 93.6 41.9)">CC2</text>
<text x="115.5" y="38.5">U3</text>
<text x="245" y="38.5">U4</text>
<text x="300.9" y="39.8">C6</text>
<text x="301.9" y="41.9" transform="rotate(-90 301.9 41.9)">+3V3</text>
<text x="321.2" y="39.8">C7</text>
<text x="322.2" y="41.9" transform="rotate(-90 322.2 41.9)">+3V3</text>
<text x="341.6" y="39.8">R7</text>
<text x="342.5" y="41.9" transform="rotate(-90 342.5 41.9)">EN</text>
<text x="362.9" y="41.9" transform="rotate(-90 362.9 41.9)">EN</text>
<text x="425.3" y="38.5">Q1</text>
<text x="428.9" y="40.6" transform="rotate(-90 428.9 40.6)">3V3_SW</text>
<text x="460.3" y="39.8">R15</text>
<text x="461.9" y="41.9" transform="rotate(-90 461.9 41.9)">SENS_EN_N</text>
<text x="488.3" y="39.8">C11</text>
<text x="489.9" y="41.9" transform="rotate(-90 489.9 41.9)">3V3_SW</text>
<text x="510.8" y="40.3">3V3_SW</text>
<text x="549.2" y="39.8">R16</text>
<text x="550.8" y="41.9" transform="rotate(-90 550.8 41.9)">SOIL1_EXT</text>
<text x="53.3" y="45.4">CC1</text>
<text x="53.3" y="47.9">CC2</text>
<text x="114" y="42.6" transform="rotate(-90 114 42.6)">2 USB_DP</text>
<text x="116.6" y="42.6" transform="rotate(-90 116.6 42.6)">3 USB_DN</text>
<text x="119.1" y="42.6" transform="rotate(-90 119.1 42.6)">4 VBUS</text>
<text x="215.8" y="45.4">EN 3</text>
<text x="246.1" y="42.6" transform="rotate(-90 246.1 42.6)">2 +3V3</text>
<text x="271.7" y="45.5">25 TXD</text>
<text x="410.8" y="45.4">SENS_EN_N</text>
<text x="508.3" y="42.8">SOIL1_EXT</text>
<text x="514.1" y="45.4">GND</text>
<text x="53.3" y="53">USB_DN</text>
<text x="71.5" y="53.4">5.1k</text>
<text x="73.3" y="53.6" transform="rotate(-90 73.3 53.6)">GND</text>
<text x="91.9" y="53.4">5.1k</text>
<text x="93.6" y="53.6" transform="rotate(-90 93.6 53.6)">GND</text>
<text x="212.9" y="50.4">SOIL1</text>
<text x="212.9" y="53">SOIL2</text>
<text x="271.7" y="53.1">14 USB_DP</text>
<text x="271.7" y="48">24 RXD</text>
<text x="301.9" y="53.6" transform="rotate(-90 301.9 53.6)">GND</text>
<text x="322.2" y="53.6" transform="rotate(-90 322.2 53.6)">GND</text>
<text x="341.1" y="53.4">10k</text>
<text x="361.4" y="53.4">1uF</text>
<text x="362.9" y="53.6" transform="rotate(-90 362.9 53.6)">GND</text>
<text x="459.8" y="53.4">100k</text>
<text x="485.6" y="53.4">10uF</text>
<text x="489.9" y="53.6" transform="rotate(-90 489.9 53.6)">GND</text>
<text x="550" y="53.4">1k</text>
<text x="53.3" y="58.1">USB_DP</text>
<text x="53.3" y="55.5">USB_DN</text>
<text x="116.5" y="54.9" transform="rotate(-90 116.5 54.9)">GND 1</text>
<text x="206.8" y="55.5">VBAT_SENSE27</text>
<text x="207.7" y="58.1">SOL_SENSE26</text>
<text x="271.7" y="55.6">13 USB_DN</text>
<text x="342.5" y="54.8" transform="rotate(-90 342.5 54.8)">+3V3</text>
<text x="428.9" y="56.1" transform="rotate(-90 428.9 56.1)">+3V3</text>
<text x="461.9" y="54.8" transform="rotate(-90 461.9 54.8)">+3V3</text>
<text x="550.8" y="55.1" transform="rotate(-90 550.8 55.1)">SOIL1</text>
<text x="53.3" y="60.6">USB_DP</text>
<text x="207.6" y="65.7">SENS_EN_N 4</text>
<text x="271.7" y="65.8">10 GPIO8</text>
<text x="417.2" y="62.6">C12</text>
<text x="418.7" y="64.8" transform="rotate(-90 418.7 64.8)">SOIL1</text>
<text x="439.7" y="65.7">3V3_SW</text>
<text x="475.6" y="62.6">R17</text>
<text x="477.2" y="64.8" transform="rotate(-90 477.2 64.8)">SOIL2_EXT</text>
<text x="503.5" y="62.6">C13</text>
<text x="505.1" y="64.8" transform="rotate(-90 505.1 64.8)">SOIL2</text>
<text x="521" y="65.7">3V3_SW</text>
<text x="551.8" y="62.6">R18</text>
<text x="553.4" y="64.8" transform="rotate(-90 553.4 64.8)">OW</text>
<text x="210.4" y="68.2">OW_MCU 5</text>
<text x="214.7" y="70.8">SDA 6</text>
<text x="271.7" y="70.9">11 VALVE_G</text>
<text x="271.7" y="68.3">15 BOOT</text>
<text x="437.2" y="68.2">SOIL2_EXT</text>
<text x="443" y="70.8">GND</text>
<text x="524.2" y="70.8">GND</text>
<text x="525.3" y="68.2">OW 2</text>
<text x="214.7" y="73.3">SCL 7</text>
<text x="271.7" y="73.4">12 LED</text>
<text x="416.7" y="76.3">10nF</text>
<text x="418.7" y="76.5" transform="rotate(-90 418.7 76.5)">GND</text>
<text x="476.3" y="76.3">1k</text>
<text x="477.2" y="78" transform="rotate(-90 477.2 78)">SOIL2</text>
<text x="503" y="76.3">10nF</text>
<text x="505.1" y="76.5" transform="rotate(-90 505.1 76.5)">GND</text>
<text x="551.6" y="76.3">4.7k</text>
<text x="30.1" y="82.8" transform="rotate(-90 30.1 82.8)">GND</text>
<text x="36.5" y="82.6">/</text>
<text x="37.8" y="82.8" transform="rotate(-90 37.8 82.8)">GND</text>
<text x="271.7" y="78.5">16 CHG_N</text>
<text x="271.7" y="81">17 PGOOD_N</text>
<text x="271.7" y="83.6">18 GPIO20</text>
<text x="553.4" y="79.7" transform="rotate(-90 553.4 79.7)">3V3_SW</text>
<text x="271.7" y="86.1">19 GPIO21</text>
<text x="271.7" y="88.6">20 GPIO22</text>
<text x="417.2" y="85.5">R19</text>
<text x="418.7" y="87.6" transform="rotate(-90 418.7 87.6)">OW</text>
<text x="437.2" y="88.5">3V3_SW</text>
<text x="440.4" y="86">GND</text>
<text x="465.4" y="85.5">R20</text>
<text x="467" y="87.6" transform="rotate(-90 467 87.6)">SDA</text>
<text x="490.8" y="85.5">R21</text>
<text x="492.4" y="87.6" transform="rotate(-90 492.4 87.6)">SCL</text>
<text x="271.7" y="91.2">21 GPIO23</text>
<text x="440.7" y="91.1">SDA</text>
<text x="440.8" y="93.6">SCL</text>
<text x="416.5" y="99.1">100R</text>
<text x="465.2" y="99.1">4.7k</text>
<text x="490.6" y="99.1">4.7k</text>
<text x="418.7" y="103.3" transform="rotate(-90 418.7 103.3)">OW_MCU</text>
<text x="446.8" y="102.9">QWIIC</text>
<text x="449.2" y="103.1" transform="rotate(-90 449.2 103.1)">GNDMP</text>
<text x="467" y="102.6" transform="rotate(-90 467 102.6)">3V3_SW</text>
<text x="492.4" y="102.6" transform="rotate(-90 492.4 102.6)">3V3_SW</text>
<text x="246" y="110.8" transform="rotate(-90 246 110.8)">GND</text>
<text x="212" y="118.5">R8</text>
<text x="232.3" y="118.5">R9</text>
<text x="346" y="118.5">R10</text>
<text x="213" y="120.7" transform="rotate(-90 213 120.7)">BOOT</text>
<text x="233.3" y="120.7" transform="rotate(-90 233.3 120.7)">GPIO8</text>
<text x="251.3" y="121.6">EN</text>
<text x="264.2" y="121.6">GND</text>
<text x="279.4" y="121.6">BOOT</text>
<text x="294.6" y="121.6">GND</text>
<text x="310.3" y="121.6">LED_K</text>
<text x="323.8" y="121.6">+3V3</text>
<text x="347.6" y="120.7" transform="rotate(-90 347.6 120.7)">LED_K</text>
<text x="363" y="121.6">+3V3</text>
<text x="364.7" y="124.1">TXD</text>
<text x="347.6" y="131.9" transform="rotate(-90 347.6 131.9)">LED</text>
<text x="364.2" y="129.2">GND</text>
<text x="364.3" y="126.6">RXD</text>
<text x="211.5" y="132.1">10k</text>
<text x="213" y="133.6" transform="rotate(-90 213 133.6)">+3V3</text>
<text x="231.9" y="132.1">10k</text>
<text x="233.3" y="133.6" transform="rotate(-90 233.3 133.6)">+3V3</text>
<text x="346.8" y="132.1">1k</text>
<text x="208.1" y="141.9">+3V3</text>
<text x="23.7" y="149.5">VIN_CHG</text>
<text x="39.4" y="149.5">VBUS</text>
<text x="56.7" y="149.5">VIN_CHG</text>
<text x="72.4" y="149.5">SOLAR</text>
<text x="92.9" y="149.5">SOLAR</text>
<text x="114.5" y="149.5">SOLAR</text>
<text x="128.3" y="149.5">GND</text>
<text x="206.3" y="149.5">GPIO22</text>
<text x="206.3" y="147">GPIO21</text>
<text x="206.3" y="144.4">GPIO20</text>
<text x="95" y="152">GND</text>
<text x="206.3" y="152">GPIO23</text>
<text x="209.3" y="154.6">GND</text>
<text x="41.8" y="239.2">U1</text>
<text x="82.5" y="237.9">C1</text>
<text x="105.3" y="237.9">C2</text>
<text x="128.2" y="237.9">C3</text>
<text x="148.5" y="237.9">R3</text>
<text x="168.8" y="237.9">R4</text>
<text x="42.9" y="243.9" transform="rotate(-90 42.9 243.9)">13 VIN_CHG</text>
<text x="83.5" y="240" transform="rotate(-90 83.5 240)">VIN_CHG</text>
<text x="106.3" y="240" transform="rotate(-90 106.3 240)">VSYS</text>
<text x="129.2" y="240" transform="rotate(-90 129.2 240)">VBAT</text>
<text x="149.5" y="240" transform="rotate(-90 149.5 240)">ISET</text>
<text x="169.8" y="240" transform="rotate(-90 169.8 240)">ILIM</text>
<text x="26.4" y="251.1">GND 4</text>
<text x="53.3" y="246.1">10 VSYS</text>
<text x="83.5" y="251.7" transform="rotate(-90 83.5 251.7)">GND</text>
<text x="102" y="251.5">10uF</text>
<text x="106.3" y="251.7" transform="rotate(-90 106.3 251.7)">GND</text>
<text x="124.9" y="251.5">10uF</text>
<text x="129.2" y="251.7" transform="rotate(-90 129.2 251.7)">GND</text>
<text x="145.9" y="251.5">1.5k</text>
<text x="149.5" y="251.7" transform="rotate(-90 149.5 251.7)">GND</text>
<text x="169.8" y="251.7" transform="rotate(-90 169.8 251.7)">GND</text>
<text x="26.6" y="256.2">EN1</text>
<text x="53.9" y="253.7">2 VBAT</text>
<text x="26.4" y="258.7">GND 5</text>
<text x="26.6" y="263.8">ILIM 12</text>
<text x="53.9" y="258.8">1 TS</text>
<text x="53.9" y="263.9">7 PGOOD_N</text>
<text x="417" y="261.3">VEXT 1</text>
<text x="417.6" y="263.8">GND</text>
<text x="459.4" y="261.6" transform="rotate(-90 459.4 261.6)">VALVE_D</text>
<text x="490.8" y="258.2">R22</text>
<text x="492.4" y="260.4" transform="rotate(-90 492.4 260.4)">VALVE_G</text>
<text x="523.8" y="258.2">R23</text>
<text x="525.4" y="260.4" transform="rotate(-90 525.4 260.4)">VALVE_GATE</text>
<text x="26.3" y="266.4">ISET16</text>
<text x="53.9" y="266.4">9 CHG_N</text>
<text x="216.5" y="268.4">R11</text>
<text x="252.1" y="268.4">R12</text>
<text x="285.7" y="268.4">C9</text>
<text x="318.1" y="268.4">R13</text>
<text x="348.6" y="268.4">R14</text>
<text x="413.8" y="268.9">VALVE_D 4</text>
<text x="417" y="266.4">VEXT 3</text>
<text x="441" y="266.4">VALVE_GATE</text>
<text x="42.8" y="275.9" transform="rotate(-90 42.8 275.9)">GND 8</text>
<text x="218.1" y="270.5" transform="rotate(-90 218.1 270.5)">VBAT</text>
<text x="253.7" y="270.5" transform="rotate(-90 253.7 270.5)">VBAT_SENSE</text>
<text x="286.7" y="270.5" transform="rotate(-90 286.7 270.5)">VBAT_SENSE</text>
<text x="319.7" y="270.5" transform="rotate(-90 319.7 270.5)">SOLAR</text>
<text x="350.2" y="270.5" transform="rotate(-90 350.2 270.5)">SOL_SENSE</text>
<text x="459.4" y="275.9" transform="rotate(-90 459.4 275.9)">GND</text>
<text x="490.2" y="271.8">100R</text>
<text x="523.3" y="271.8">100k</text>
<text x="525.4" y="272" transform="rotate(-90 525.4 272)">GND</text>
<text x="215.2" y="282">1M</text>
<text x="250.8" y="282">1M</text>
<text x="316.8" y="282">1M</text>
<text x="346.3" y="282">330k</text>
<text x="492.4" y="279.1" transform="rotate(-90 492.4 279.1)">VALVE_GATE</text>
<text x="25.1" y="285.8" transform="rotate(-90 25.1 285.8)">TS</text>
<text x="45.4" y="285.8" transform="rotate(-90 45.4 285.8)">EN1</text>
<text x="69.8" y="283.6">R5</text>
<text x="70.8" y="285.8" transform="rotate(-90 70.8 285.8)">PGOOD_N</text>
<text x="95.2" y="283.6">R6</text>
<text x="96.2" y="285.8" transform="rotate(-90 96.2 285.8)">CHG_N</text>
<text x="120.1" y="282.3">BT1</text>
<text x="121.6" y="284.5" transform="rotate(-90 121.6 284.5)">VBAT_RAW</text>
<text x="156.1" y="282.3">Q3</text>
<text x="159.7" y="284.5" transform="rotate(-90 159.7 284.5)">VBAT_RAW</text>
<text x="253.7" y="282.2" transform="rotate(-90 253.7 282.2)">GND</text>
<text x="286.7" y="282.2" transform="rotate(-90 286.7 282.2)">GND</text>
<text x="350.2" y="282.2" transform="rotate(-90 350.2 282.2)">GND</text>
<text x="415.8" y="284.1">VEXT</text>
<text x="428" y="284.1">VALVE_D</text>
<text x="448.8" y="284.1">VEXT</text>
<text x="461" y="284.1">GND</text>
<text x="478.1" y="283.6">C14</text>
<text x="479.7" y="285.8" transform="rotate(-90 479.7 285.8)">VEXT</text>
<text x="146.6" y="289.2">BAT_G</text>
<text x="216.5" y="291.2">C10</text>
<text x="218.1" y="293.4" transform="rotate(-90 218.1 293.4)">SOL_SENSE</text>
<text x="218.1" y="289.8" transform="rotate(-90 218.1 289.8)">VBAT_SENSE</text>
<text x="319.7" y="288.9" transform="rotate(-90 319.7 288.9)">SOL_SENSE</text>
<text x="25.1" y="297.4" transform="rotate(-90 25.1 297.4)">GND</text>
<text x="43.9" y="297.2">10k</text>
<text x="45.4" y="298.2" transform="rotate(-90 45.4 298.2)">VSYS</text>
<text x="68.7" y="297.2">100k</text>
<text x="70.8" y="298.7" transform="rotate(-90 70.8 298.7)">+3V3</text>
<text x="94.1" y="297.2">100k</text>
<text x="96.2" y="298.7" transform="rotate(-90 96.2 298.7)">+3V3</text>
<text x="121.6" y="296.2" transform="rotate(-90 121.6 296.2)">GND</text>
<text x="159.7" y="299.3" transform="rotate(-90 159.7 299.3)">VBAT</text>
<text x="476" y="297.2">1uF</text>
<text x="479.7" y="297.4" transform="rotate(-90 479.7 297.4)">GND</text>
<text x="218.1" y="305.1" transform="rotate(-90 218.1 305.1)">GND</text>
<text x="26" y="306.5">R25</text>
<text x="27.6" y="308.6" transform="rotate(-90 27.6 308.6)">BAT_G</text>
<text x="26.1" y="320.1">10k</text>
<text x="27.6" y="320.3" transform="rotate(-90 27.6 320.3)">GND</text>
<text x="62.2" y="359.8">C4</text>
<text x="82.5" y="359.8">C5</text>
<text x="23.1" y="360.3">VSYS 1</text>
<text x="23.1" y="362.9">VSYS 3</text>
<text x="41.2" y="360.4">5 +3V3</text>
<text x="63.2" y="362" transform="rotate(-90 63.2 362)">VSYS</text>
<text x="83.5" y="362" transform="rotate(-90 83.5 362)">+3V3</text>
<text x="35.2" y="374.9" transform="rotate(-90 35.2 374.9)">GND 2</text>
<text x="58.8" y="373.4">10uF</text>
<text x="63.2" y="373.6" transform="rotate(-90 63.2 373.6)">GND</text>
<text x="83.5" y="373.6" transform="rotate(-90 83.5 373.6)">GND</text>
<text x="210.5" y="385.1" transform="rotate(-90 210.5 385.1)">GND</text>
<text x="230.8" y="386.3" transform="rotate(-90 230.8 386.3)">+3V3</text>
<text x="248.6" y="385.8" transform="rotate(-90 248.6 385.8)">VSYS</text>
<text x="268.9" y="385.6" transform="rotate(-90 268.9 385.6)">VBAT</text>
<text x="289.2" y="386.1" transform="rotate(-90 289.2 386.1)">VBUS</text>
<text x="309.5" y="389.1" transform="rotate(-90 309.5 389.1)">VIN_CHG</text>
<text x="329.8" y="387.1" transform="rotate(-90 329.8 387.1)">SOLAR</text>
<text x="350.2" y="385.6" transform="rotate(-90 350.2 385.6)">VEXT</text>
<text x="370.5" y="388.3" transform="rotate(-90 370.5 388.3)">3V3_SW</text>
</g>
<text font-size=".5" fill="#840000" x="448.3" y="95.9">Mounting</text>
</svg>
